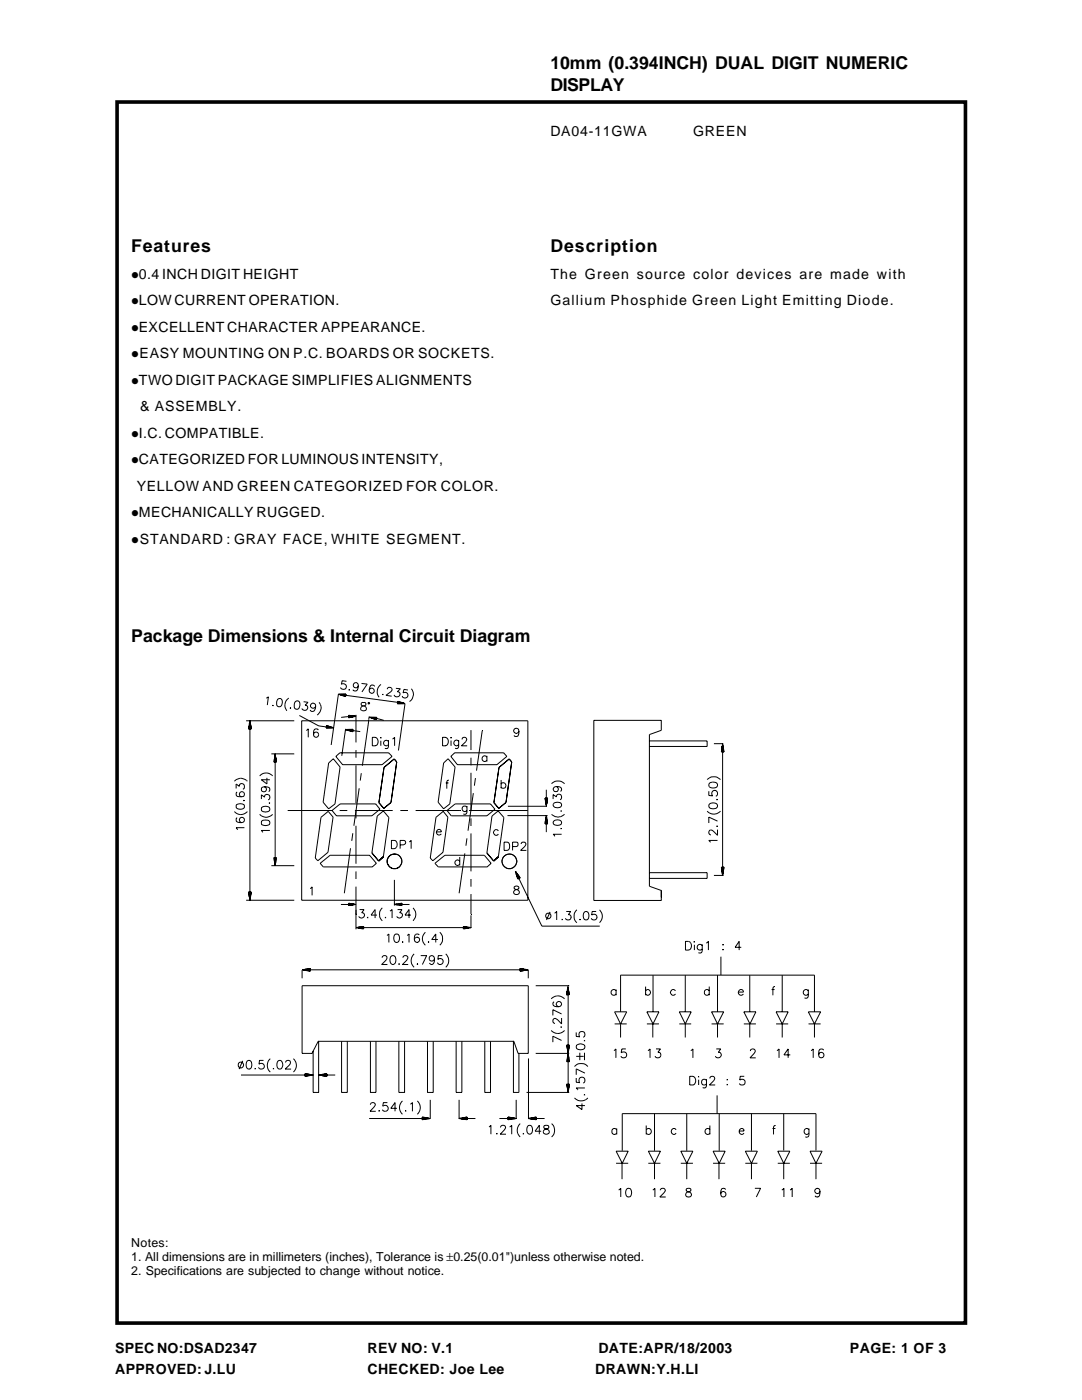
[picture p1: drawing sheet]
<svg xmlns="http://www.w3.org/2000/svg" width="216mm" height="279mm" viewBox="0 0 216 279" stroke-linecap="round" stroke-linejoin="round" font-family="sans-serif">
<path d="M23.4 20.4h169.2v243.6h-169.2z" fill="none" stroke="#000" stroke-width=".72" stroke-linecap="butt"/>
<path d="M36.2 129.6h139.4v115.3h-139.4z" fill="#fff"/>
<path d="M175.6 129.5v115.4" fill="none" stroke="#fff" stroke-width=".2"/>
<g fill="none" stroke="#000" stroke-width=".2">
<path d="M53.1 139.3l.5-.2-.3 1.6M55.5 139.4a.51 .51 0 0 1 .8 .4 .85 .85 0 0 1-.7 1.3l-.3-.2a1.22 1.22 0 0 1 .2-1.5zM57.6 139.3a1.73 1.73 0 0 0-.4 2.6M59.1 139.9a.51 .51 0 0 1 .7 .4 1.09 1.09 0 0 1-.6 1.3l-.4-.2a1.26 1.26 0 0 1 .3-1.5zM67.5 138.6l-1.4 10.1M67.5 138.6h1.5M69 138.8l11.2 1.4h-.9M69 138.8h-.7l.7 .1M69 138.5v.5l-1.5-.4M69 138.5l-1.5 .1M69 138.5v.1M69 138.6h-1.1l1.1 .2"/>
<path d="M69.1 136l-.8-.2-.2 .8 .1-.1a.68 .68 0 0 1 .9 .5l-.1 .4a.68 .68 0 0 1-1.1-.2M69.6 137.7l.1-.1 .1 .1zM71.5 136.9a.81 .81 0 0 1-.6 1l-.4-.1-.1-.2M72.1 136.4l1.2 .1-1.1 1.6M74.8 137l-.1-.2a.54 .54 0 0 0-.8 .1l-.2 .9M76 136.6a1.73 1.73 0 0 0-.4 2.5M76.3 138.6h.2zM77.3 137.5l.2-.3h.5l.2 .2v.4l-1.2 1 1.1 .1M79 137.4l.9 .1-.6 .5a.55 .55 0 0 1 .5 .8 .55 .55 0 0 1-.8 .3l-.3-.4M79.4 140l1.4 .4-1.5 .1zM81.4 137.7l-.8-.1-.2 .7a.59 .59 0 0 1 .9 .1 .59 .59 0 0 1-.2 .9 .59 .59 0 0 1-.8-.4M82.1 137.5a1.67 1.67 0 0 1-.4 2.5"/>
<path d="M47.1 157.4v-.9l.7 .4a.53 .53 0 0 1 .6-.5 .53 .53 0 0 1 .4 .7l-.1 .3-.2 .1M47.3 158.1l-.1 .1a.64 .64 0 0 0 .2 .8h.8M47.9 155.3l-.7 .3-.4 .3M47.9 155.3l1 .3 .5 .3M48.6 159.8h.2zM49.1 143.8h9.6M49.7 145.5v-.6v.6M49.7 144.5l.1-.4v1.4M49.8 144.5v1M49.9 143.8v35.9M49.9 143.9l.1 1.6M49.9 143.8l.3 1.7h-.6z"/>
<path d="M50 145.5v-.9l.1 .9M51.8 154.9a1.69 1.69 0 0 1 2.6 0M52.2 159.5v-.9l.6 .5a.55 .55 0 0 1 .9-.4 .55 .55 0 0 1-.2 .9M52.7 157a.83 .83 0 0 1 1.1 .6v.3h-.2M53.3 155.2v1.3l-1.1-.9h1.6M54.1 150.5h4.6M54.4 140.8h.1zM54.7 151.6v.5M54.8 151.2v.9M54.8 151.2l.1-.4v1.3M54.9 150.5v22.3M54.9 150.5l.3 1.6h-.5z"/>
<path d="M54.9 150.8v1.3M55 151.2l.1 .9M55 151.2v.9M57.9 141.3h.1v.1zM59.7 142.8l3.9 2.1 1.5 .2M60.2 143.8h45.1v35.9h-45.1zM60.6 140l.9 .2-.6 .6M60.9 140.8a.55 .55 0 0 1 .4 .8 .55 .55 0 0 1-.9 0l-.2-.2M61.1 145.8l.4-.3v1.7M63 140.9a.84 .84 0 0 1-.8 1.1l-.3-.3M63.5 145.7a.47 .47 0 0 0-.7-.2l-.2 .3v.8M63.6 146.6a.51 .51 0 0 0-.5-.5 .51 .51 0 0 0-.5 .5v.3a.52 .52 0 0 0 .6 .2 .52 .52 0 0 0 .4-.5"/>
<path d="M63.7 140.2a1.67 1.67 0 0 1-.4 2.5M65.1 144.9l.9 .2h-.9M65.1 145.1l1.2 .1h-1.2M65.2 144.8l1.4 .4h-1.5zM65.6 152.3l.9-.9 1.4 1.7-1.1 7.3-1.2 1-1.1-1.3zM67 151l.8-.8h9.8l.6 .8-2 1.6h-7.8zM68.9 145.6l1.5-.1v.5zM69 145.6h1.4l-1.2 .1 1.2 .1M69 145.5l-.8 5.3M69.6 142.7l1.4 .2-1.4 .4zM69.6 143.2h.2M69.6 143l-1.5 .2"/>
<path d="M69.6 143h1.3l-1.3 .1M69.6 142.9h.7M70.3 142.8l.5 .1h-1.2M70.3 143.1l-.7 .1M70.4 145.8h-.8h.8v.2M70.4 145.8l1.5 .2M70.4 145.9h-.5l.5 .1M71 142.7v5.5M71 149.7v1.5M71 152.7v7.6M71.7 157.3l-1.1 7.5M72.1 154.3l-.2 1.5"/>
<path d="M72.4 140.2l-.3 .1a.36 .36 0 0 0 .2 .5 .58 .58 0 0 1 .7 .3 .58 .58 0 0 1-.1 .7l-.2 .1a.52 .52 0 0 1-.7-.6 .93 .93 0 0 1 .9-.5l.1-.4-.3-.2M72.4 140.2h.3M73.4 140.3h.3v.1l-.2 .1zM73.6 143.8l-1.3 9M73.7 143l-.1 .6M74.8 147.2a.89 .89 0 0 1 .7 .8 .89 .89 0 0 1-.7 .8M74.9 147.2h-.6v1.6h.6M75.1 143.4h-.7l.7 .1h-.4l.4 .1M75.1 143.4l1.5 .4M75.2 143.2h-1.5h1.5l-1.1 .1 1 .1M75.2 143.2l-.1 .4M75.2 143.2l-1.5-.1 1.4 .5"/>
<path d="M76 147.2v.1zM76 147.8v1M76.6 153.2l2.1-1.7 .5 .6-1.2 8-1.4 1.2-1-1.1zM77.5 148a.55 .55 0 0 0-.8-.1 .55 .55 0 0 0 0 .8 .55 .55 0 0 0 .8-.1M77.5 147.7l-.1 1.5-.2 .2h-.4M78.3 147.5l.4-.3v1.6M79.3 140.1h.5M79.8 140.1l-.5-.1v.3h1.3l-1.3 .1h1.5M80.8 140.4l-1.3 9.4M88.5 152.3l.9-.9 1.4 1.7-1.1 7.3-1.2 1-1.1-1.3zM88.9 147.2a.89 .89 0 0 1 .6 .8 .89 .89 0 0 1-.6 .8M88.9 147.2h-.6v1.6h.6"/>
<path d="M88.9 156.3h.6M89.6 155.7l-.4 .1v.2v1.4M90 151l.7-.8h9.8l.6 .8-2 1.6h-7.8zM90 147.2v.1zM90 147.8v1M91.5 148a.54 .54 0 0 0-.8-.1 .54 .54 0 0 0 0 .8 .54 .54 0 0 0 .8-.1M91.5 147.7l-.1 1.5-.2 .2-.4-.1M92.2 147.6v-.3l.3-.1h.3l.3 .3-.2 .5-.8 .8h1.1M94 145.7v4M94 151.2v1.5M94 154.2v7.6M94.4 158.3l-1 7.5"/>
<path d="M94.9 155.3l-.2 1.5M96.2 145.8l-1.1 8M97.2 150.8v1.2M97.2 151.1a.54 .54 0 0 0-.8-.1 .54 .54 0 0 0 0 .8 .54 .54 0 0 0 .8-.1M99.6 153.2l2-1.7 .5 .6-1.1 8-1.5 1.2-.9-1.1zM99.9 156.5a.52 .52 0 0 1 .6-.3 .52 .52 0 0 1 .4 .5M100 155.7v1.6M100.9 156.8a.53 .53 0 0 1-.4 .5 .53 .53 0 0 1-.6-.2M101 156.7v.1M103.5 145.9a.77 .77 0 0 1-.6 1.1l-.3-.2M108.8 159.3v.3M108.8 159.3l.1 1"/>
<path d="M108.9 159.3l.1 1.4M109 157.6v1.7M109.1 159.3l-.1 1.6M109.1 159.3v1.1v-1.1M109.2 159.3v.4M109.3 159.3l-.3 1.6M109.3 159.3h-.5l.2 1.6M110.1 156.4a1.78 1.78 0 0 1 2.5 0M110.4 159.5v-.9l.6 .4a.56 .56 0 0 1 .8-.5 .56 .56 0 0 1 .2 1l-.2 .1M111 157a.77 .77 0 0 1 1.1 .6l-.3 .3M118.5 143.8h13.5v2l-2.4 .8v30.3l2.4 .8v2h-13.5zM129.6 147.9h11.5v1.1h-11.5"/>
<path d="M141.1 155.6a1.88 1.88 0 0 1 2.7 0M141.5 156.3a1.1 1.1 0 0 1 1.7 .3v.2a.99 .99 0 0 1-1.8 0zM142.5 148.4h1.8M142.7 157.7a.63 .63 0 0 1 .5 .6 .63 .63 0 0 1-.4 .6M142.7 157.7a.64 .64 0 0 0-.7 .4 .64 .64 0 0 0 .2 .7h-.8v-.9M143.1 159.5v.1zM144 149.6v.5M144.1 150.1v-1.2v1.2M144.2 148.5v26.2M144.2 148.4l.3 1.7h-.6zM144.2 148.7v1.4M144.3 150.1v-1l.1 1"/>
<path d="M144.4 149.8v.3M46.8 162l.4 .3 .7 .3M47.2 160.6l.6-.2a.7 .7 0 0 1 1 .6 .95 .95 0 0 1-1.7 0zM47.3 163.2l-.1 .1a.64 .64 0 0 0 .2 .8l.8 .1M48.8 165.2h-1.7l.3 .4M49.1 179.7h9.6M49.4 162l-.8 .5-.7 .1M49.6 178h.6l-.3 1.7zM49.7 178v.3M49.7 178v1M49.8 178v1M49.8 178v1.4"/>
<path d="M50 178v1.2v-1.2M50.1 178v.5M51.8 162.5a1.69 1.69 0 0 0 2.6 0M52.2 161.2a1.1 1.1 0 0 1 1.6 .2v.2a1 1 0 0 1-1.6 0zM52.2 163.9l.3-.2h1a.52 .52 0 0 1 .4 .5 .52 .52 0 0 1-.4 .5h-1a.61 .61 0 0 1-.3-.8zM53.8 160.2v.2zM53.8 165.7h-1.6l.3 .4M54.1 172.8h4.6M54.7 171.2h.5l-.3 1.6zM54.7 171.2l.1 .8v-.8M54.9 171.2v1.6M54.9 171.2v1.2l.1-1.2"/>
<path d="M55.1 171.2v.5M57.4 161.8h8.9M61.9 177.3l.4-.3v1.7M63.9 172.3l2-1.6h7.8l1.4 1.6-.8 .7h-9.8zM64.1 163.1l1.4-1.2 1 1.2-1.1 7-2 1.7-.5-.6zM66.3 161.8l1.6-1.4h7.1l.8 1.1-1.6 1.3h-7.1zM67.8 161.8h1.5M69.9 169.3l-1.2 9M70.4 166.3l-.2 1.5M70.8 161.8h7.6M71 161.8v1.5M71 164.8v7.6"/>
<path d="M71 173.9v1.5M71 177v8.5M75.3 162.9l1.2-1.1 1.1 1.4-1.1 7.8-.9 .8-1.4-1.6zM77.3 172l.3 .8M77.6 171l-.3 .7M77.7 172.9l.5 .4M77.7 170.8a1.43 1.43 0 0 0 0 2.2M77.9 170.7a1.47 1.47 0 0 1 2.3 1 1.47 1.47 0 0 1-2 1.6M77.9 173.1l.2 .2M77.9 170.6l-.2 .3M78.1 167.7h.6a.88 .88 0 0 1 .6 .9 .88 .88 0 0 1-.6 .8h-.6zM78.4 170.5l-.3 .1"/>
<path d="M78.7 175.6v5.1M79.8 168.6h.8M79.9 161.8h1.5M80.6 168.6l.3-.3v-.4l-1.1-.2v1.7M81.7 168l.3-.3v1.7M82.9 161.8h8.9M87 163.1l1.4-1.2 1 1.2-1 7-2 1.7-.5-.6zM87.1 166a.51 .51 0 0 0 .4 .6M87.3 165.6h.6l.2 .4h-1zM87.5 166.7h.2M88.1 166.4l-.4 .2M89.2 161.8l1.6-1.4h7.1l.9 1.1-1.6 1.3h-7.2z"/>
<path d="M91.7 171.9a.53 .53 0 0 0-.8-.1 .53 .53 0 0 0 0 .8 .53 .53 0 0 0 .8-.1M91.7 171v1.7M92.8 170.3l-1.2 8M93.2 167.3l-.2 1.5M93.2 161.1a.54 .54 0 0 0-.8-.1 .54 .54 0 0 0 0 .8 .54 .54 0 0 0 .8-.1M93.2 160.9l-.1 1.4-.2 .2-.4-.1M93.6 161.8h11.7M94 163.3v1.5M94 166.3v7.6M94 175.4v1.6M94 178.4v4.1M97.2 173l.8-.7-1.4-1.6h-7.8l-2 1.6 .7 .7h9.7"/>
<path d="M98.2 162.9l1.2-1.1 1.1 1.4-1.1 7.8-.9 .8-1.3-1.6zM99.4 165.8a.54 .54 0 0 0-.8-.1 .54 .54 0 0 0 0 .8 .54 .54 0 0 0 .8 0M100.5 171a1.39 1.39 0 0 0 0 1.8M100.6 168.1h.5a.88 .88 0 0 1 .6 .8 .88 .88 0 0 1-.6 .8h-.5zM100.6 172.9l.5 .4M100.7 170.8a1.4 1.4 0 0 0 0 2.2M100.8 173.1l.3 .2M100.9 170.6l-.3 .3M101.3 162.8h8M101.3 160.9h7.8M101.6 170.4a1.47 1.47 0 0 1 1.5 1.8 1.47 1.47 0 0 1-2 1.1M101.6 170.4l-.8 .3"/>
<path d="M101.6 170.4l-.5 .2M102.3 169l1-.1 .1-.3-.1-.5h-1v1.6M102.7 177l-.1 .2 .2 .3a.61 .61 0 0 1 .7 .2 .61 .61 0 0 1 0 .7l-.3 .1a.52 .52 0 0 1-.7-.5 .93 .93 0 0 1 1-.6v-.3a.59 .59 0 0 0-.8-.1zM102.8 173.9l1 1.3-.5 .2zM103 174v.2M103 173.9v.1M103 174.1v.5v-.4M103 174.2l.2 .8M103.2 175v-.7l.1 1.1M103.3 174.6v-.1v.9M103.5 175.3l4.6 9.5h11.6M103.5 175.3l-.1-.7-.1 .8"/>
<path d="M103.6 175l.1 .3M103.7 175l-.1 .3-.1-.5v.5M104 168.4a.53 .53 0 0 1 .5-.4 .53 .53 0 0 1 .4 .4l-.2 .6-.8 .7h1.1M108.8 164.4v-.7v.7M108.9 163.4l.1-.4v1.4M109 164.4v1.7M109 162.8l.3 1.6M109 162.8l-.2 1.6h.5M109 162.8l.1 .1M109.1 162.9v1.5M109.1 164.4v-.8l.1 .8M110.1 162.5l.7 .5h.4"/>
<path d="M110.5 160.3l.6-.2 .7 .1a.51 .51 0 0 1 .3 .5 .51 .51 0 0 1-.3 .4 .88 .88 0 0 1-1.4-.5zM110.5 163.9a1.04 1.04 0 0 1 1.6 .2l-.1 .4-.7 .2a.75 .75 0 0 1-.9-.6zM111.2 163.1h.3M111.9 161.8h.2zM111.9 165.4h.2zM112.1 166.5h-1.7l.3 .4M112.6 162.5l-.7 .5h-.4M129.6 174.2h11.5v1.1h-11.5M141.1 161.9a1.78 1.78 0 0 0 2.7 0M141.5 160.5a1.1 1.1 0 0 1 1.7 .2v.2a.99 .99 0 0 1-1.8 0zM142.5 174.7h1.8M143 164.9h.2z"/>
<path d="M143.2 167.7h-1.8l.4 .4M143.2 165.6v1.1l-1.3-1a.38 .38 0 0 0-.5 .3l.1 .5 .4 .1M143.2 163.9l-1.8-.8v1.2M143.9 173.1h.6l-.3 1.6zM144 173.1l.1 .8v-.8M144.1 173.1l.1 1.5M144.2 173.1v1.4l.1-1.4M144.4 173.1v.6v-.6M60.3 196.7h45.1v13.5h-2l-.9-2.4h-39l-1.2 2.4h-2zM60.3 193.6v1.6M60.3 193.5l1.6-.2v.5zM61.6 193.8h.3"/>
<path d="M61.6 193.3h.3M61.9 193.5h41.9M61.9 193.5h-1.4l1.4 .1M61.9 193.6h-1.1l1.1 .1M61.9 193.4l-1.1 .1h1.1M68 180.5h2.9M69.6 180.6h.9h-.9M69.6 180.3h.6M69.6 180.4h.9M69.6 180.5h1.3M69.6 180.3h.2M69.6 180.3l1.4 .2-1.4 .2z"/>
<path d="M70.1 180.3l.4 .1M71 185.1h23M71 185.1l1.6-.2v.5zM71.4 185.2h1.2M71.8 181.5h.8l-.4 .7a.55 .55 0 0 1 .5 .6 .55 .55 0 0 1-.7 .4l-.4-.3M72.2 185h.4M72.6 185l-1.2 .1h1.2M72.6 185.3h-.8h.8M73.3 183.1h.1v.1zM75.2 182.6h-1.2l.8-1.1v1.7M76.2 191.1l.4-.4h.3l.3 .4-.2 .5-.8 .9h1.1M76.3 181.2a1.78 1.78 0 0 0 0 2.6"/>
<path d="M76.8 183.1h.2l-.1 .1zM77.2 186.7l.4-.3v1.7M77.8 181.8l.4-.3v1.7M78.1 190.8a.58 .58 0 0 1 .8 .3 .93 .93 0 0 1-.6 1.4 1.14 1.14 0 0 1-.2-1.7zM78.7 180.5l1.5-.2v.4zM78.8 186.5a.56 .56 0 0 1 .8 .2 .87 .87 0 0 1-.6 1.4 1.08 1.08 0 0 1-.2-1.6zM79.2 180.4h1M79.2 180.4l-.3 .1h1.3M79.3 181.5h.9l-.4 .7a.55 .55 0 0 1 .5 .6 .55 .55 0 0 1-.7 .4l-.4-.3M79.5 192.4h.2l-.1 .1zM79.7 180.6h.5M80.2 180.3h-.6h.6"/>
<path d="M80.3 187.9v.2zM80.4 191.1l.3-.4 .5 .1 .2 .3-.2 .5-.9 .9h1.1M81.2 186.7l.4-.3v1.7M81.7 180.5h-2.8l1.3 .1M82 182.6h-1.2l.8-1.1v1.7M82.4 181.2a1.78 1.78 0 0 1 0 2.6M82.6 190.4a1.78 1.78 0 0 0 0 2.6M82.7 187.5l.1 .3 .4 .3M83.2 188.1h.1M83.2 187h.1M83.2 187l-.4 .2-.1 .3M83.2 192.4h.2l-.1 .1z"/>
<path d="M83.2 187a.53 .53 0 0 1 .5 .6 .53 .53 0 0 1-.5 .5M83.7 186.6a.51 .51 0 0 0-.9 .1l-.1 .8M83.9 190.7h1.2l-.8 1.8M84.9 186.1a1.69 1.69 0 0 0 0 2.5M85.5 187.9v.2zM86.7 191.3a.88 .88 0 0 1-.7 1.2l-.3-.3M87.4 187.5h-1.3l.9-1.1v1.7M87.8 186.1a1.78 1.78 0 0 1 0 2.5M88.3 190.7h-.8l-.1 .8a.6 .6 0 0 1 .9 0 .6 .6 0 0 1-.1 .9 .6 .6 0 0 1-.9-.3M88.9 190.4a1.78 1.78 0 0 1 0 2.6M92.5 185h.7h-.7M92.5 185.1h1.5"/>
<path d="M92.5 185.2h1.1l-1.1 .1M92.5 185.3h.4M92.5 184.9l1.5 .2-1.5 .3zM94 182.7v2.5M103.7 193.3l1.7 .2-1.7 .3M103.8 193.3v.5M103.8 193.5h1.4h-1.4M103.8 193.6h1.4h-1.4M103.8 193.7h.7l-.7 .1M103.8 193.3l.7 .1h-.7M105.4 193.6v1.6M106.9 196.7h6.7"/>
<path d="M109.8 182l-.7 1.6M110 199.3a1.78 1.78 0 0 1 2.6 0M110.6 199.9a.47 .47 0 0 0-.2 .8l.3 .1 .8 .1M110.7 182.2l.4-.3v1.7M112.2 183.4v.2zM113 181.9h.9l-.5 .6 .5 .2 .1 .4M113.1 198.2l.1-.3v.6M113.2 198.5l.1-1.4v1.4M113.3 198.5v-1.5l.1 13 .1-1.4M113.3 196.9l.3 1.6h-.6zM113.5 198.5v-.8v.8M114 183.1a.6 .6 0 0 1-.5 .5 .6 .6 0 0 1-.7-.3"/>
<path d="M115.1 181.6a1.78 1.78 0 0 0 0 2.5M115.7 183.4v.2zM116.6 182a.54 .54 0 0 1 .8 .2 .79 .79 0 0 1 .1 1 .79 .79 0 0 1-.9 .3 1.24 1.24 0 0 1 0-1.5zM119 181.9h-.8l-.1 .7 .1-.1a.62 .62 0 0 1 .6 0 .62 .62 0 0 1 .3 .6M119.1 183.1a.6 .6 0 0 1-.5 .5 .6 .6 0 0 1-.6-.3M119.6 181.6a1.78 1.78 0 0 1 0 2.5M122.9 197.5v1.1M122.9 197.7a.56 .56 0 0 0-.8-.1 .56 .56 0 0 0 0 .9 .56 .56 0 0 0 .8-.1M128.8 197.7a.54 .54 0 0 1 .8 0 .54 .54 0 0 1 0 .8 .54 .54 0 0 1-.8-.1M128.8 196.9v1.7M130.3 194.6v7.3M134.8 197.7a.56 .56 0 0 0-.8-.1 .56 .56 0 0 0 0 .9 .56 .56 0 0 0 .8-.1"/>
<path d="M136.7 194.6v7.3M136.8 187.9h.6a.92 .92 0 0 1 .6 .8 .92 .92 0 0 1-.6 .9h-.6zM138.4 188h.2zM138.6 188.6v1M140.1 188.5v1.3a.47 .47 0 0 1-.3 .4 .47 .47 0 0 1-.4-.1M140.1 188.7a.57 .57 0 0 0-.8-.1 .57 .57 0 0 0 0 .9 .57 .57 0 0 0 .8-.1M140.9 188.2l.5-.3v1.7M141.5 197.7a.54 .54 0 0 0-.8 0 .54 .54 0 0 0 0 .8 .54 .54 0 0 0 .8-.1M141.5 196.9v1.7M143.2 194.6v7.3M143.8 190.9v3.7M144.3 189.4v.2z"/>
<path d="M144.3 188.5v.1zM147.3 198v.2a.55 .55 0 0 0 .5 .4 .55 .55 0 0 0 .5-.2M147.9 189.1h-1.2l.8-1.2v1.7M148.3 197.8l-.1-.2a.54 .54 0 0 0-.9 .4M148.3 197.8v.2h-1M149.6 194.6v7.3M154 197.5h.6M154.6 196.9l-.3 .1-.1 .2v1.4M156.1 194.6v7.3M161.3 197.7a.56 .56 0 0 0-.8-.1 .56 .56 0 0 0 0 .9 .56 .56 0 0 0 .8-.1M161.3 197.5v1.3a.47 .47 0 0 1-.3 .4 .47 .47 0 0 1-.5-.1M48.1 214.5h14.4"/>
<path d="M48.4 211.7l-.7 1.7M49.7 211.6a.99 .99 0 0 1 0 1.8M49.8 211.6h-.2a1.03 1.03 0 0 0 0 1.8h.2M50.8 213.3h.2zM52.6 211.6h-.8l-.1 .8a.62 .62 0 0 1 .9 0 .62 .62 0 0 1-.2 .9 .62 .62 0 0 1-.8-.3M53.9 211.3a1.78 1.78 0 0 0 0 2.7M54.5 213.3h.2zM55.5 211.7a.53 .53 0 0 1 .8 .3 .81 .81 0 0 1 .1 .9 .81 .81 0 0 1-.9 .4 1.3 1.3 0 0 1 0-1.6zM57 212l.3-.4 .5 .1 .2 .3-.3 .6-.8 .8h1.2M58.5 211.3a1.78 1.78 0 0 1 0 2.7M60.8 214.4h.9h-.9M60.8 214.3v.5l1.7-.3"/>
<path d="M60.8 214.5h1.3M60.8 214.6h1.3l-1.3 .1M60.8 214.7h.6M60.8 214.2l1.7 .3M63.6 214.5h3.3M63.6 207.8v10.2h-1.1v-8.2M63.6 214.5l1.6 .1M64.7 214.4h.5M65.2 214.4l-1.2 .1h1.2M65.2 214.7h-.9h.9M65.2 214.3v.5l-1.6-.3M65.2 214.2l-1.6 .3"/>
<path d="M68.2 207.8v10.2h1.1v-10.2M73.9 207.8v10.2h1.1v-10.2M79.6 207.8v10.2h1.1v-10.2M80.3 219.7a1.78 1.78 0 0 0 0 2.7M83.3 219.7a1.78 1.78 0 0 1 0 2.7M85.3 207.8v10.2h1.1v-10.2M85.9 219.5v3.8M91 207.8v10.2h1.2v-10.2M91.6 219.5v3.8M96.7 207.8v10.2h1.2v-10.2M102.4 207.8v10.2h1.1v-7.8M103 219.5v3.8"/>
<path d="M105.1 218h8.5M105.5 211.2v12.1M106.9 210.2h6.7M110 205.7a1.78 1.78 0 0 0 2.6 0M110.7 204.3h.1M111 200.4l.1-.3a.52 .52 0 0 1 .6-.2 .52 .52 0 0 1 .4 .5M111 200.4h.1M111 200.4l.3 .4 .2 .1M111.9 205h.2zM112.1 207.6l-1.8-.8v1.2M112.1 202.4l-1.8-.9v1.1M112.1 203.2v1.1l-1.3-1.1-.3 .1-.2 .3 .1 .5 .3 .1"/>
<path d="M112.1 200.4h.1M112.1 200.4l-.3 .4-.3 .1M113.1 216.4h.5l-.2 1.6zM113.1 208.6h.5l-.2 1.6zM113.2 208.6v.8v-.8M113.2 216.4v.8v-.8M113.2 211.4v.5M113.2 211.9l.1-1.2v1.2M113.3 208.6v1.5v-1.5M113.3 216.4v1.5v-1.5M113.4 210.2l-.1 1.7M113.4 210.2l.2 1.7h-.5z"/>
<path d="M113.4 210.5v7.3l.1-1.4M113.5 211.9v-1v1M113.5 208.6v.6l.1-.4M113.5 216.4v.6l.1-.6M113.6 208.6v.3M113.6 211.6v.3M114.6 212.9a1.78 1.78 0 0 1 2.7 0M114.6 219.1a1.78 1.78 0 0 0 2.7 0M115 215.1v.9l.7 .1a.63 .63 0 0 1 0-1 .63 .63 0 0 1 .9 .1 .63 .63 0 0 1-.2 1M115 210.8h1.5M115 206v.8l.7 .1a.61 .61 0 0 1 0-.9 .61 .61 0 0 1 .9 .1 .61 .61 0 0 1-.2 .9M115.1 208.6a1.1 1.1 0 0 1 1.6 .2v.2a.99 .99 0 0 1-1.7 0z"/>
<path d="M115.7 210.1v1.5M116.5 218.5h.2zM116.5 207.7h.2zM116.6 210.1v1.5M116.7 214.2l-1.7-.9v1.2M116.7 217.1h-1.7l.3 .5M122.5 209.7l.4-.4v1.8M122.6 201.9h2.5l-1.3 2.4zM122.6 204.3h2.5M123.8 201.9v-7.3h38.7v7.3M123.8 204.4v2.7M124.9 209.3h-.8l-.1 .8a.62 .62 0 0 1 .9-.1 .62 .62 0 0 1-.1 1 .62 .62 0 0 1-.9-.2"/>
<path d="M129.1 201.9h2.4l-1.2 2.4zM129.1 204.3h2.4M129.3 209.7l.4-.4v1.8M130.3 204.3v2.8M130.9 209.3h.9l-.5 .7a.58 .58 0 0 1 .4 .9 .58 .58 0 0 1-1-.1M135.6 201.9h2.3l-1.2 2.4zM135.6 204.3h2.3M136.7 204.4v2.7M137.6 214.8h.6a.92 .92 0 0 1 .6 .9 .92 .92 0 0 1-.6 .8h-.6zM137.8 209.7l.5-.4v1.8M139.3 214.9h.1zM139.4 215.5v1"/>
<path d="M141 215.4v1.3a.47 .47 0 0 1-.3 .4 .47 .47 0 0 1-.5-.1M141 215.6a.54 .54 0 0 0-.8 0 .54 .54 0 0 0 0 .8 .54 .54 0 0 0 .8-.1M141.6 215.2l.1-.2 .3-.2 .5 .2a.55 .55 0 0 1-.1 .7l-.8 .8h1.1M142 201.9h2.4l-1.2 2.4zM142 204.3h2.4M142.9 209.3h.9l-.5 .7h.3a.59 .59 0 0 1 .1 1 .59 .59 0 0 1-1-.2M143.1 218.6v3.6M143.2 204.3v2.8M145.1 216.4v.1zM145.1 215.4v.2zM148.4 201.9h2.4l-1.2 2.4zM148.4 204.3h2.4"/>
<path d="M148.5 214.8h-.8l-.1 .8a.61 .61 0 0 1 .9 0 .61 .61 0 0 1-.1 .9 .61 .61 0 0 1-.9-.3M149.6 204.4v2.7M149.7 209.8l.1-.3 .3-.2 .5 .2a.55 .55 0 0 1-.1 .8l-.9 .8h1.2M154.9 201.9h2.4l-1.2 2.4zM154.9 204.3h2.4M155 209.7l.4-.4v1.8M156.1 204.3v2.8M157.7 210.5h-1.3l.9-1.2v1.8M161.3 201.9l1.2 2.4 1.2-2.4h-2.4M161.3 204.3h2.4M161.8 209.7l.5-.4v1.8M162.5 204.4v2.7"/>
<path d="M164.3 209.6a.52 .52 0 0 0-.7-.2l-.2 .3v.8M73.7 223.2h12.1l-1.6 .1M73.9 220.5l.1-.3 .3-.2h.2l.4 .3-.3 .6-.8 .9h1.2M75.6 221.7h.1zM77.3 220h-.8l-.1 .8a.62 .62 0 0 1 .9-.1 .62 .62 0 0 1-.1 .9 .62 .62 0 0 1-.9-.2M79.2 221.2h-1.2l.8-1.2v1.8M80.9 221.6v.2zM81.9 220.3l.4-.3v1.8M84.2 222.9l1.7 .3-1.7 .3M84.2 223.1l1.4 .1h-1.4M84.2 223l.7 .1h-.7M84.2 223.4h.8h-.8"/>
<path d="M84.2 222.9v.6M91.6 223.2l1.6-.3v.6zM91.6 223.2h3.3M91.9 223.2h1.3M92.8 223.4h.4M92.9 223h.3M93.2 223.1h-1h1M93.2 223.3h-1.2l1.2 .1M97.6 224.9l.4-.3v1.8M99.1 226.2h.1l-.1 .2zM99.7 223.2h3.3M99.9 225l.3-.4 .6 .1a.55 .55 0 0 1-.2 .8l-.8 .9h1.2"/>
<path d="M101.3 223.1l1.4 .1h-1.4M101.3 223l.7 .1h-.7M101.3 223.4h.9h-.9M101.3 222.9l1.7 .3-1.7 .3zM101.7 224.9l.4-.3v1.8M102.9 223.2l-1.6 .1M103.8 224.2a1.78 1.78 0 0 0 0 2.7M104.4 226.2h.1l-.1 .2zM105.4 224.7a.53 .53 0 0 1 .8 .2 .9 .9 0 0 1-.6 1.5 1.14 1.14 0 0 1-.2-1.7zM105.4 223.2l1.6-.3v.6zM105.5 223.2h3.2M105.6 223.2h1.4"/>
<path d="M106.6 223.4h.4M106.7 223h.3M107 223.1h-1h1M107 223.3h-1.2l1.2 .1M108 225.8h-1.2l.8-1.2v1.8M108.6 224.7a.36 .36 0 0 0 .2 .6 .66 .66 0 0 1 .6 .2 .66 .66 0 0 1 .1 .7 .7 .7 0 0 1-1.1-.2 .88 .88 0 0 1 1-.8l.1-.4a.67 .67 0 0 0-.9-.1zM110.1 224.2a1.78 1.78 0 0 1 0 2.7M116.1 220.2v1.2l-1.1-.8h1.7M122.9 229.7h2.4l-1.1 2.5zM122.9 232.2h2.4M123.1 225.5a.55 .55 0 0 0-.8-.1 .55 .55 0 0 0 0 .8 .55 .55 0 0 0 .8-.1M123.1 225.2v1.2"/>
<path d="M123.4 237.5l.5-.3v1.7M124.2 229.6v-7.4h38.6v7.4M124.2 232.2l-.1 3.1M125.1 237.2a.58 .58 0 0 1 .8 .3 .87 .87 0 0 1-.6 1.4 1.1 1.1 0 0 1-.2-1.7zM128.9 225.5a.57 .57 0 0 1 .9-.1 .57 .57 0 0 1 0 .8 .57 .57 0 0 1-.9-.1M128.9 224.6v1.8M129.4 229.7h2.4l-1.2 2.5zM129.4 232.2h2.4M130.6 222.2v7.4M130.6 232.1v3.2M130.6 237.2l-.3 .3M130.7 237.2v1.7"/>
<path d="M131.7 237.5l.2-.3h.5l.3 .1 .1 .4-1.1 1.2h1.1M134.9 225.5a.55 .55 0 0 0-.8-.1 .55 .55 0 0 0 0 .8 .55 .55 0 0 0 .8-.1M135.8 229.7h2.5l-1.3 2.5zM135.8 232.2h2.5M137 237.2a.33 .33 0 0 0 .2 .6 .63 .63 0 0 1 .6 .3 .63 .63 0 0 1 0 .7l-.6 .1a.51 .51 0 0 1-.4-.4 .51 .51 0 0 1 .2-.5l.6-.2a.33 .33 0 0 0 .2-.6zM137 222.2v7.4M137 232.1v3.2M141.6 225.5a.55 .55 0 0 0-.8-.1 .55 .55 0 0 0 0 .8 .55 .55 0 0 0 .8-.1M141.6 224.6v1.8M142.3 229.7h2.4l-1.2 2.5zM142.3 232.2h2.4M143.5 222.2v7.4"/>
<path d="M143.5 232.2v3.1M144.8 237.4a.48 .48 0 0 0-.5-.3 .48 .48 0 0 0-.4 .4l-.1 .8M147.5 225.7a.54 .54 0 0 0 .3 .6 .54 .54 0 0 0 .7-.2M147.7 225.3h.6l.2 .4h-1zM148.7 229.7h2.4l-1.2 2.5zM148.7 232.2h2.4M149.9 222.2v7.4M149.9 232.1v3.2M150.6 237.2h1.2l-.9 1.7M154.1 225.2h.6M154.8 224.6l-.4 .1-.1 .3v1.4M155.2 229.7h2.4l-1.2 2.5z"/>
<path d="M155.2 232.2h2.4M156 237.5l.4-.3v1.7M156.4 222.2v7.4M156.4 232.1v3.2M157.6 237.5l.5-.3v1.7M161.4 225.5a.55 .55 0 0 0-.8-.1 .55 .55 0 0 0 0 .8 .55 .55 0 0 0 .8-.1M161.4 225.2v1.4a.45 .45 0 0 1-.7 .3M161.6 229.7h2.4l-1.2 2.5zM161.6 232.2h2.4M162.6 238.6l.1 .2 .5 .1M162.8 232.1v3.2M163.1 237.2h.3l.2 .5"/>
<path d="M163.2 237.2a.53 .53 0 0 0-.6 .5 .53 .53 0 0 0 .6 .5M163.6 237.7a.9 .9 0 0 1-.5 1.2M163.6 237.7l-.2 .4-.3 .1"/>
<circle cx="71" cy="136.8" r=".53"/>
<circle cx="74.2" cy="137.9" r=".53"/>
<circle cx="48.3" cy="158.5" r=".51"/>
<circle cx="52.6" cy="157.5" r=".53"/>
<circle cx="62.5" cy="140.8" r=".51"/>
<circle cx="103" cy="145.8" r=".51"/>
<circle cx="110.9" cy="157.5" r=".51"/>
<circle cx="48.3" cy="163.6" r=".53"/>
<circle cx="86.1" cy="191.3" r=".55"/>
<circle cx="109.4" cy="182.8" r=".55"/>
<circle cx="48.1" cy="212.5" r=".56"/>
<circle cx="163.9" cy="210.6" r=".54"/>
<circle cx="144.3" cy="238.3" r=".54"/>
</g>
<g font-size="3.5">
<text x="109.8" y="13.8">10mm (0.394INCH) DUAL DIGIT NUMERIC</text>
<text x="109.8" y="18.1">DISPLAY</text>
<text x="26.2" y="50.3">Features</text>
<text x="109.8" y="50.3">Description</text>
<text x="26.2" y="128.2">Package Dimensions &amp; Internal Circuit Diagram</text>
</g>
<g font-size="2.8">
<text x="109.8" y="27.1">DA04-11GWA</text>
<text x="138.3" y="27.1">GREEN</text>
<text x="27.7" y="55.6">0.4 INCH DIGIT HEIGHT</text>
<text x="109.8" y="55.6">The Green source color devices are made with</text>
<text x="27.7" y="60.9">LOW CURRENT OPERATION.</text>
<text x="109.8" y="60.9">Gallium Phosphide Green Light Emitting Diode.</text>
<text x="27.7" y="66.2">EXCELLENT CHARACTER APPEARANCE.</text>
<text x="27.9" y="71.5">EASY MOUNTING ON P.C. BOARDS OR SOCKETS.</text>
<text x="27.7" y="76.8">TWO DIGIT PACKAGE SIMPLIFIES ALIGNMENTS</text>
<text x="28" y="82.1">&amp; ASSEMBLY.</text>
<text x="27.7" y="87.4">I.C. COMPATIBLE.</text>
<text x="27.7" y="92.7">CATEGORIZED FOR LUMINOUS INTENSITY,</text>
<text x="27.3" y="98">YELLOW AND GREEN CATEGORIZED FOR COLOR.</text>
<text x="27.7" y="103.3">MECHANICALLY RUGGED.</text>
<text x="27.9" y="108.5">STANDARD : GRAY FACE, WHITE SEGMENT.</text>
<text x="23" y="270">SPEC NO:DSAD2347</text>
<text x="23" y="274.2">APPROVED: J.LU</text>
<text x="73.3" y="270">REV NO: V.1</text>
<text x="73.3" y="274.2">CHECKED: Joe Lee</text>
<text x="118.7" y="274.2">DRAWN:Y.H.LI</text>
<text x="119.4" y="270">DATE:APR/18/2003</text>
<text x="169.6" y="270">PAGE: 1 OF 3</text>
</g>
<g font-size="2.5">
<text x="26.2" y="248.9">Notes:</text>
<text x="26.2" y="251.7">1. All dimensions are in millimeters (inches), Tolerance is ±0.25(0.01&quot;)unless otherwise noted.</text>
<text x="26.2" y="254.5">2. Specifications are subjected to change without notice.</text>
</g>
<g font-size="2.1">
<text x="26.2" y="55.6">!</text>
<text x="26.2" y="60.9">!</text>
<text x="26.2" y="66.2">!</text>
<text x="26.2" y="71.5">!</text>
<text x="26.2" y="76.8">!</text>
<text x="26.2" y="87.4">!</text>
<text x="26.2" y="92.7">!</text>
<text x="26.2" y="103.3">!</text>
<text x="26.2" y="108.5">!</text>
</g>
</svg>
